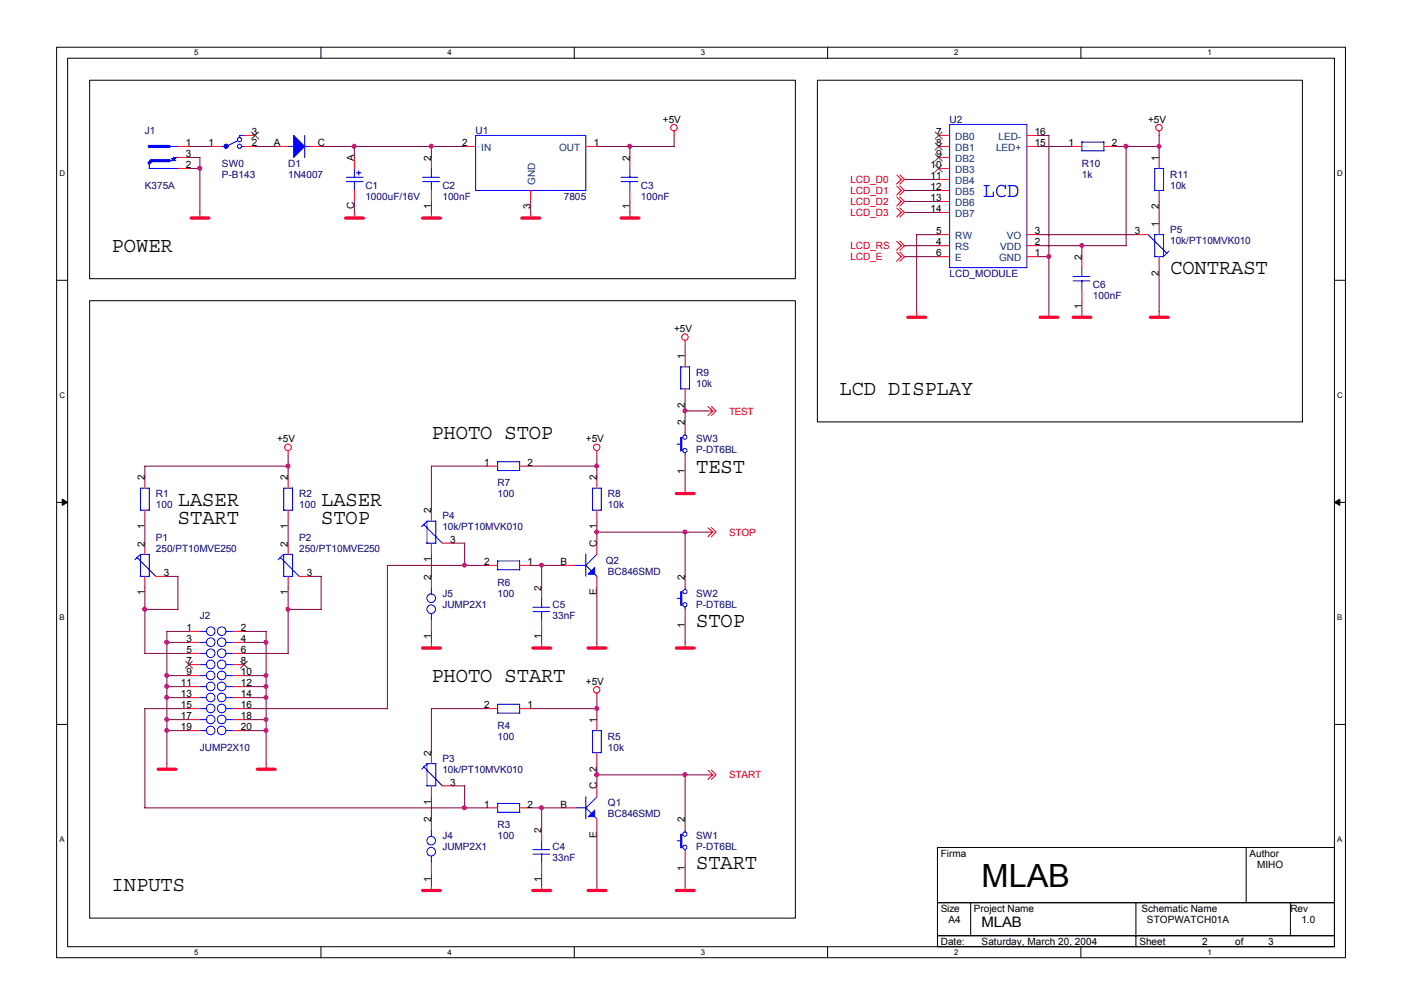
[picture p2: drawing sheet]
<svg xmlns="http://www.w3.org/2000/svg" width="297mm" height="210mm" viewBox="0 0 297 210" stroke-linecap="round" stroke-linejoin="round" font-family="sans-serif">
<path d="M12 10h272.6v192.6h-272.6zM14.3 12.3h268v188h-268z" fill="none" stroke="#000" stroke-width=".21"/>
<g fill="#fff">
<path d="M41.1 10.2h.9v1.9h-.9z"/>
<path d="M41.1 200.6h.9v1.8h-.9z"/>
</g>
<path d="M67.9 10v2.3M67.9 200.3v2.3" fill="none" stroke="#000" stroke-width=".21"/>
<g fill="#fff">
<path d="M94.7 10.2h.9v1.9h-.9z"/>
<path d="M94.7 200.6h.9v1.8h-.9z"/>
</g>
<path d="M121.5 10v2.3M121.5 200.3v2.3" fill="none" stroke="#000" stroke-width=".21"/>
<g fill="#fff">
<path d="M148.3 10.2h.9v1.9h-.9z"/>
<path d="M148.3 200.6h.9v1.8h-.9z"/>
</g>
<path d="M175.1 10v2.3M175.1 200.3v2.3" fill="none" stroke="#000" stroke-width=".21"/>
<g fill="#fff">
<path d="M201.9 10.2h.9v1.9h-.9z"/>
<path d="M201.9 200.6h.9v1.8h-.9z"/>
</g>
<path d="M228.7 10v2.3M228.7 200.3v2.3" fill="none" stroke="#000" stroke-width=".21"/>
<g fill="#fff">
<path d="M255.5 10.2h.9v1.9h-.9z"/>
<path d="M255.5 200.6h.9v1.8h-.9z"/>
<path d="M12.6 35.8h1.2v1.9h-1.2z"/>
<path d="M282.9 35.8h1.2v1.9h-1.2z"/>
<path d="M12.6 82.8h1.2v1.9h-1.2z"/>
<path d="M282.9 82.8h1.2v1.9h-1.2z"/>
</g>
<path d="M12 59.3h2.3M282.3 59.3h2.3" fill="none" stroke="#000" stroke-width=".21"/>
<g fill="#fff">
<path d="M12.6 129.8h1.1v1.9h-1.1z"/>
<path d="M282.9 129.8h1.1v1.9h-1.1z"/>
</g>
<path d="M12 106.3h2.3M282.3 106.3h2.3" fill="none" stroke="#000" stroke-width=".21"/>
<g fill="#000" stroke="#000" stroke-width=".21">
<path d="M13.2 105.6l1.1 .7-1.1 .6z" fill-rule="evenodd"/>
<path d="M282.3 106.3l1.2-.7v1.3z" fill-rule="evenodd"/>
</g>
<g fill="#fff">
<path d="M12.6 176.8h1.1v1.8h-1.1z"/>
<path d="M282.9 176.8h1.1v1.8h-1.1z"/>
</g>
<path d="M19 17h149.3v42h-149.3zM172.9 17h102.6v72.3h-102.6zM19 63.6h149.3v130.7h-149.3zM12 153.3h2.3M282.3 153.3h2.3M198.3 179.3h84v11.7h-84zM263.7 179.3v11.8M198.3 191h84v7h-84zM198.3 198h84v2.3h-84zM205.4 191v7M240.3 191v9.4M273 191v7" fill="none" stroke="#000" stroke-width=".21"/>
<g fill="none" stroke="#f00" stroke-width=".21">
<path d="M37.6 31h2.4M37.6 35.6h2.4M37.6 33.3h2.4M44.6 31h2.3M51.6 31h2.4M51.6 28.7h2.4M58.6 31h2.4M65.6 31h2.3M75 33.3v2.3M91.3 33.3v2.3M98.3 31h2.3M124 31h2.3"/>
<path d="M133.3 33.3v2.3M142.6 27.7v1M189.7 37l1 1M189.7 39.4l1 .9M190.4 37l.9 1M190.4 39.3l.9 1M190.7 38l-1 .9M191.3 38l-.9 .9M191.3 38h.3M198.6 38h2.3M198.6 31h2.3M198.6 35.6h2.3"/>
<path d="M198.6 33.3h2.3M198.6 28.7h2.3M217.3 31h2.3M217.3 28.7h2.3M226.6 31h2.3M233.6 31h2.3M245.2 27.7v1M245.2 33.3v2.3M42.3 45v1.2M75 40.3v2.3M75 45v1.2M91.3 40.3v2.3"/>
<path d="M91.3 45v1.2M112.3 40.3v2.3M112.3 45v1.2M133.3 40.3v2.3M133.3 45v1.2M189.7 41.7l1 1M189.7 44l1 1M189.7 51.1l1 .9M189.7 53.4l1 1M190.4 41.7l.9 .9M190.4 44l.9 1M190.4 51l.9 1"/>
<path d="M190.4 53.3l.9 1M190.7 40.3l-1 1M190.7 42.6l-1 1M190.7 45l-1 .9M190.7 52l-1 1M190.7 54.3l-1 1M191.3 40.3l-.9 1M191.3 40.3h.3M191.3 42.6l-.9 1M191.3 42.6h.3M191.3 45l-.9 .9M191.3 45h.3"/>
<path d="M191.3 52l-.9 1M191.3 52h.3M191.3 54.3l-.9 1M191.3 54.3h.3M198.6 40.3h2.3M198.6 42.6h2.3M198.6 45h2.3M198.6 52h2.3M198.6 54.3h2.3M198.6 49.7h2.3M217.3 52h2.3M217.3 54.3h2.3"/>
<path d="M217.3 49.7h2.3M228.9 54.3v2.3M240.6 49.7h2.3M245.2 40.3v2.3M245.2 47.3v2.4M245.2 54.3v2.3M144.9 72v1M144.9 75.3v2.3M193.9 66v1.2M221.9 66v1.2M228.9 61.3v2.3M228.9 66v1.2"/>
<path d="M245.2 66v1.2M61 95.3v1M103 98.6h2.3M109.9 98.6h2.4M126.3 95.3v1M144.9 82.3v2.3M144.9 89.3v2.3M144.9 96.3v2.3M149.6 87h1.2M149.8 86l1 1M150.5 86l1 1-1 .9M150.7 87l-.9 .9"/>
<path d="M30.6 101v2.3M30.6 107.9v2.4M30.6 114.9v2.4M61 101v2.3M61 107.9v2.4M61 114.9v2.4M91.3 107.9v2.4M91.3 114.9v2.4M93.6 114.9h2.4M103 119.6h2.3M109.9 119.6h2.4M119.3 119.6h2.3"/>
<path d="M126.3 101v2.3M126.3 107.9v2.4M126.3 114.9v2.4M144.9 103.3v1.2M149.6 112.6h1.2M149.8 111.7l1 .9M150.5 111.6l1 1-1 1M150.7 112.6l-.9 1M30.6 122v2.3M33 122h2.3M40 133.6h2.3M40 135.9h2.3"/>
<path d="M40 138.3h2.3M49.3 133.6h2.3M49.3 135.9h2.3M49.3 138.3h2.3M61 122v2.3M63.3 122h2.3M91.3 122v2.3M91.3 131.3v2.3M91.3 135.9v1.3M114.6 124.3v2.3M114.6 131.3v2.3M114.6 135.9v1.3"/>
<path d="M126.3 122v2.3M126.3 135.9v1.3M144.9 122v2.3M144.9 128.9v2.4M144.9 135.9v1.3M40 140.6h2.3M40 143h2.3M40 145.3h2.3M40 147.6h2.3M40 149.9h2.3M40 152.3h2.3M40 154.6h2.3"/>
<path d="M49.3 140.6h2.3M49.3 143h2.3M49.3 145.3h2.3M49.3 147.6h2.3M49.3 149.9h2.3M49.3 152.3h2.3M49.3 154.6h2.3M91.3 159.3v2.3M103 149.9h2.3M109.9 149.9h2.4M126.3 146.6v1M126.3 152.3v2.3"/>
<path d="M126.3 159.3v2.3M35.3 161.6v1.2M56.3 161.6v1.2M91.3 166.3v2.3M91.3 173.3v2.3M93.6 166.3h2.4M103 170.9h2.3M109.9 170.9h2.4M114.6 175.6v2.3M119.3 170.9h2.3M126.3 166.3v2.3M126.3 173.3v2.3"/>
<path d="M144.9 173.3v2.3M149.6 164h1.2M149.8 163l1 1M150.5 162.9l1 1.1-1 .9M150.7 164l-.9 .9M91.3 182.6v2.3M91.3 187.3v1.2M114.6 182.6v2.3M114.6 187.3v1.2M126.3 187.3v1.2M144.9 180.3v2.3M144.9 187.3v1.2"/>
<circle cx="142.6" cy="27" r=".68"/>
<circle cx="245.2" cy="27" r=".68"/>
<circle cx="144.9" cy="71.3" r=".68"/>
<circle cx="60.9" cy="94.7" r=".69"/>
<circle cx="126.2" cy="94.7" r=".68"/>
<circle cx="126.2" cy="146" r=".68"/>
</g>
<g fill="none" stroke="#f00" stroke-width=".68">
<path d="M40.4 46.1h3.8M73.1 46.1h3.8M89.4 46.1h3.8M110.4 46.1h3.8M131.4 46.1h3.8M192.1 67.1h3.7M220 67.1h3.8M227 67.1h3.8M243.4 67.1h3.7M143.1 104.4h3.8M89.4 137.1h3.8M112.7 137.1h3.8"/>
<path d="M124.4 137.1h3.8M143.1 137.1h3.8M33.4 162.8h3.8M54.4 162.8h3.8M89.4 188.4h3.8M112.7 188.4h3.8M124.4 188.4h3.8M143.1 188.4h3.8"/>
</g>
<g fill="none" stroke="#00f" stroke-width=".21">
<path d="M31.6 34.4v1.2h6.1M35.8 34h1.4M35.9 31h1.7M36.7 33.3h1M36.7 33.3v.5M46.9 31h.5M50.3 29.8l-2.4 1.2M50.7 28.7h.9M50.7 28.6v.5M51.1 31h.5M61 31h1.2M64.5 28.7v4.7"/>
<path d="M64.5 31h1.2M73.3 37.5h3.5M73.3 38.4h3.5M75 35.6v1.9M75 38.4v1.9M75.4 36.6h1M75.9 36.1v1M89.4 37.5h3.6M89.4 38.4h3.6M91.3 35.6v1.9M91.3 38.4v1.9M100.6 28.7h23.4v11.6h-23.4z"/>
<path d="M131.4 37.5h3.6M131.4 38.4h3.6M133.3 35.6v1.9M133.3 38.4v1.9M200.9 26.3h16.4v30.3h-16.4zM228.9 30.1h4.7M228.9 30v1.9h4.7v-1.9M246.2 35.6v4.7M246.2 35.6h-1.9v4.7M227 59.4h3.6M227 58.5h3.6M228.9 56.6v1.9"/>
<path d="M228.9 59.4v1.9M242.9 49.7l4 3.9M244.3 54.3h1.9M244.3 40.3h1.9M246.2 49.6v4.7M246.2 49.7h-1.9v4.7M247.3 53.1l-1 1M145.9 77.6v4.7M145.9 77.6h-1.9v4.7M105.2 97.7h4.7M105.3 97.7v1.9h4.7l-.1-1.9M143.3 94h.7"/>
<path d="M144 82.3h1.9M144.9 91.6v.5M144.9 95.8v.6M29 117.9l4 4.1M29.5 117.5l-1 .9M29.7 117.3h1.9M29.7 103.3h1.9M29.7 103.3v4.7M29.7 117.3v4.7M31.6 117.3v4.7h-1.9M31.6 103.3v4.6h-1.9M59.3 117.9l4 4.1"/>
<path d="M59.8 117.5l-1 .9M60 117.3h1.9M60 103.3h1.9M60 103.3v4.7M60 117.3v4.7M61.9 117.3v4.7h-1.9M61.9 103.3v4.6h-1.9M89.6 111l4 3.9M90.2 110.5l-1 1M90.3 110.3h1.9M90.3 110.3v4.7M92.2 110.2v4.7h-1.9"/>
<path d="M105.2 118.7h4.7v1.9M105.3 118.7v1.9M121.6 119.6h2.4l1.1 1.2M124 117.3v4.7M125.3 103.3h1.9M125.3 103.3v4.7M126.3 117.3l-2.4 2.4M127.2 103.3v4.6h-1.9M42.2 133.6h1.5M42.2 135.9h1.5M42.2 138.3h1.5M47.8 133.6h1.5"/>
<path d="M47.8 135.9h1.5M47.8 138.3h1.5M91.3 124.3v1.4M91.3 129.9v1.4M105.3 120.6h4.7M112.7 129.4h3.6M112.7 128.5h3.6M114.6 126.6v1.9M114.6 129.4v1.9M125.8 121.5l.5 .5M143.3 126.6h.7M144.9 124.2v.6"/>
<path d="M144.9 128.5v.5M42.2 140.6h1.5M42.2 143h1.5M42.2 145.3h1.5M42.2 147.6h1.5M42.2 149.9h1.5M42.2 152.3h1.5M42.2 154.6h1.5M47.8 140.6h1.5M47.8 143h1.5M47.8 145.3h1.5M47.8 147.6h1.5"/>
<path d="M47.8 149.9h1.5M47.8 152.3h1.5M47.8 154.6h1.5M105.2 149h4.7l.1 1.9h-4.7v-1.9M125.3 159.3h2M127.2 154.6v4.7M127.3 154.6h-2v4.7M89.6 162.3l4 4M90.2 161.8l-1 1M90.3 161.6h1.9M90.3 161.6v4.7M91.3 175.6v1.4"/>
<path d="M92.2 161.5v4.8h-1.9M105.3 170v1.9h4.7l-.1-1.9h-4.7M112.7 179.8h3.6M114.6 177.9v1.9M121.6 170.9h2.4l1.1 1.2M124 168.6v4.7M125.8 172.8l.5 .5M126.3 168.6l-2.4 2.4M143.3 177.9h.7M144.9 175.6v.5M144.9 179.8v.5M91.3 181.2v1.4"/>
<path d="M112.7 180.7h3.6M114.6 180.7v1.9"/>
<circle cx="50.7" cy="30.9" r=".44"/>
<circle cx="50.7" cy="29.5" r=".44"/>
<circle cx="144.9" cy="92.5" r=".44"/>
<circle cx="144.9" cy="95.3" r=".44"/>
<circle cx="44.6" cy="135.9" r=".91"/>
<circle cx="44.6" cy="133.6" r=".91"/>
<circle cx="44.6" cy="138.2" r=".91"/>
<circle cx="46.9" cy="133.6" r=".91"/>
<circle cx="46.9" cy="135.9" r=".91"/>
<circle cx="46.9" cy="138.2" r=".91"/>
<circle cx="91.2" cy="128.9" r=".91"/>
<circle cx="91.2" cy="126.6" r=".91"/>
<circle cx="144.9" cy="128" r=".44"/>
<circle cx="144.9" cy="125.2" r=".44"/>
<circle cx="44.6" cy="140.6" r=".92"/>
<circle cx="44.6" cy="149.9" r=".91"/>
<circle cx="44.6" cy="147.6" r=".91"/>
<circle cx="44.6" cy="152.2" r=".91"/>
<circle cx="44.6" cy="154.6" r=".91"/>
<circle cx="44.6" cy="142.9" r=".91"/>
<circle cx="44.6" cy="145.2" r=".91"/>
<circle cx="46.9" cy="140.6" r=".92"/>
<circle cx="46.9" cy="149.9" r=".91"/>
<circle cx="46.9" cy="147.6" r=".91"/>
<circle cx="46.9" cy="152.2" r=".91"/>
<circle cx="46.9" cy="142.9" r=".91"/>
<circle cx="46.9" cy="154.6" r=".91"/>
<circle cx="46.9" cy="145.2" r=".91"/>
<circle cx="91.2" cy="177.9" r=".91"/>
<circle cx="144.9" cy="176.5" r=".44"/>
<circle cx="144.9" cy="179.3" r=".44"/>
<circle cx="91.2" cy="180.2" r=".91"/>
</g>
<g fill="none" stroke="#804000" stroke-width=".21">
<path d="M53.3 27.9l1.4 1.5M54.7 27.9l-1.5 1.5M197.9 27.9l1.4 1.5M197.9 30.3l1.4 1.4M197.9 32.6l1.4 1.5M197.9 34.9l1.4 1.5M199.3 27.9l-1.5 1.5M199.3 30.3l-1.5 1.4M199.3 32.6l-1.5 1.5M199.3 34.9l-1.5 1.5M39.2 139.9l1.5 1.5M40.7 139.9l-1.5 1.5"/>
<path d="M50.9 139.9l1.5 1.5M52.4 139.9l-1.5 1.5"/>
</g>
<g fill="#00f" stroke="#00f" stroke-width=".21">
<path d="M62.1 28.7l2.4 2.3-2.4 2.3z" fill-rule="evenodd"/>
<path d="M36.2 33.5h1l-.5 .5z" fill-rule="evenodd"/>
<path d="M124.4 121.5l1.4-1.4v1.4z" fill-rule="evenodd"/>
<path d="M124.4 172.8l1.4-1.4v1.4z" fill-rule="evenodd"/>
</g>
<path d="M31.6 31h4.2M35.8 34h-3.8l-.5 .5" fill="none" stroke="#00f" stroke-width=".68"/>
<g fill="#00f" stroke="#00f" stroke-width=".21">
<path d="M144 176.5h.3v2.9h-.3z"/>
<path d="M144 125.2h.3v2.9h-.3z"/>
<path d="M144 92.5h.3v2.9h-.3z"/>
<circle cx="47.8" cy="30.9" r=".44"/>
</g>
<g fill="none" stroke="#800040" stroke-width=".21">
<path d="M40 31h4.7M40 35.6h2.3M40 33.3h2.3v11.7M54 31h4.7M67.9 31h30.4M75 31v2.4M91.3 31v2.4M126.3 31h16.4M133.3 31v2.4M142.6 28.7v2.3M191.6 38h7M219.6 28.7h2.3v37.3"/>
<path d="M219.6 31h7M235.9 31h9.4M238.3 31v21M245.2 28.7v4.7M75 42.6v2.4M91.3 42.6v2.4M112.3 42.6v2.4M133.3 42.6v2.4M191.6 40.3h7M191.6 42.6h7M191.6 45h7M191.6 52h7"/>
<path d="M191.6 54.3h7M198.6 49.7h-4.7v16.3M219.6 52h18.7M219.6 54.3h2.4M219.6 49.7h21M228.9 52v2.4M245.2 42.6v4.8M245.2 56.6v9.4M144.9 73v2.4M228.9 63.6v2.4M61 96.3v4.7M61 98.6h-30.4v2.4"/>
<path d="M103 98.6h-11.7v9.4M112.3 98.6h14M126.3 96.3v4.7M144.9 84.6v4.7M144.9 98.6v4.7M144.9 87h4.7M30.6 110.3v4.7M61 110.3v4.7M91.3 117.3v4.7M96 114.9h2.3M98.3 114.9v4.8M103 119.6h-21v30.4"/>
<path d="M112.3 119.6h7M114.6 119.6v4.7M126.3 110.3v4.7M126.3 112.6h23.3M144.9 112.6v9.4M30.6 138.3h9.4M30.6 124.3v14M30.6 128.9h7.1M35.3 122h2.4l-.1 7M35.3 135.9h4.7M40 133.6h-4.7v28M51.6 138.3h9.4"/>
<path d="M51.6 133.6h4.7v28M51.6 135.9h4.7M61 124.3v14M61 128.9h7M65.6 122h2.4l-.1 7M91.3 133.6v2.4M114.6 133.6v2.4M126.3 124.3v11.7M144.9 131.3v4.7M35.3 143h4.7M35.3 145.3h4.7M35.3 147.6h4.7"/>
<path d="M35.3 154.6h4.7M35.3 152.3h4.7M40 149.9h-9.4v21.1M51.6 143h4.7M51.6 145.3h4.7M51.6 147.6h4.7M51.6 154.6h4.7M51.6 152.3h4.7M51.6 149.9h30.4M103 149.9h-11.7v9.4M112.3 149.9h14M126.3 147.6v4.7"/>
<path d="M30.6 170.9h72.4M91.3 168.6v4.7M96 166.3h2.3M98.3 166.3v4.7M112.3 170.9h7M114.6 170.9v4.7M126.3 161.6v4.7M126.3 175.6v11.7M126.3 164h23.3M144.9 164v9.3M91.3 184.9v2.4M114.6 184.9v2.4"/>
<path d="M144.9 182.6v4.7"/>
</g>
<g fill="#f0f" stroke="#f0f" stroke-width=".21">
<circle cx="60.9" cy="128.9" r=".44"/>
<circle cx="30.6" cy="128.9" r=".44"/>
<circle cx="35.3" cy="145.2" r=".44"/>
<circle cx="56.3" cy="145.2" r=".44"/>
<circle cx="98.3" cy="170.9" r=".44"/>
<circle cx="114.6" cy="170.9" r=".44"/>
<circle cx="126.2" cy="98.6" r=".44"/>
<circle cx="98.3" cy="119.6" r=".44"/>
<circle cx="114.6" cy="119.6" r=".44"/>
<circle cx="60.9" cy="98.6" r=".44"/>
<circle cx="126.2" cy="149.9" r=".44"/>
<circle cx="126.2" cy="163.9" r=".46"/>
<circle cx="144.9" cy="163.9" r=".46"/>
<circle cx="144.9" cy="86.9" r=".44"/>
<circle cx="144.9" cy="112.6" r=".44"/>
<circle cx="126.2" cy="112.6" r=".44"/>
<circle cx="228.9" cy="51.9" r=".44"/>
<circle cx="35.3" cy="152.2" r=".44"/>
<circle cx="35.3" cy="154.6" r=".44"/>
<circle cx="56.3" cy="152.2" r=".44"/>
<circle cx="221.9" cy="54.3" r=".44"/>
<circle cx="56.3" cy="135.9" r=".44"/>
<circle cx="35.3" cy="142.9" r=".44"/>
<circle cx="35.3" cy="147.6" r=".44"/>
<circle cx="35.3" cy="135.9" r=".44"/>
<circle cx="56.3" cy="147.6" r=".44"/>
<circle cx="56.3" cy="154.6" r=".44"/>
<circle cx="245.2" cy="30.9" r=".44"/>
<circle cx="238.2" cy="30.9" r=".44"/>
<circle cx="56.3" cy="142.9" r=".44"/>
<circle cx="74.9" cy="30.9" r=".44"/>
<circle cx="42.2" cy="35.6" r=".44"/>
<circle cx="91.2" cy="30.9" r=".44"/>
<circle cx="133.2" cy="30.9" r=".44"/>
</g>
<text font-size="6.8" x="207.7" y="187.8">MLAB</text>
<text font-size="4.4" fill="#00f" x="207.9" y="41.7">LCD</text>
<g font-size="4.4">
<text x="23.6" y="53.3">POWER</text>
<text x="247.6" y="58">CONTRAST</text>
<text x="177.6" y="83.7">LCD DISPLAY</text>
<text x="91.3" y="93">PHOTO STOP</text>
<text x="147.3" y="100">TEST</text>
<text x="37.6" y="107">LASER</text>
<text x="67.9" y="107">LASER</text>
<text x="37.6" y="110.8">START</text>
<text x="67.9" y="110.8">STOP</text>
<text x="147.3" y="132.6">STOP</text>
<text x="91.3" y="144.3">PHOTO START</text>
<text x="147.3" y="183.9">START</text>
<text x="23.6" y="188.6">INPUTS</text>
</g>
<text font-size="3" x="207.7" y="196.1">MLAB</text>
<g font-size="2.1" fill="#000080">
<text x="30.6" y="28.3">J1</text>
<text x="100.6" y="28.3">U1</text>
<text x="200.9" y="26">U2</text>
<text x="46.9" y="35.3">SW0</text>
<text x="61" y="35.3">D1</text>
<text x="228.9" y="35.3">R10</text>
<text x="30.6" y="39.9">K375A</text>
<text x="46.9" y="37.6">P-B143</text>
<text x="61" y="37.6">1N4007</text>
<text x="77.3" y="39.9">C1</text>
<text x="93.6" y="39.9">C2</text>
<text x="135.6" y="39.9">C3</text>
<text x="228.9" y="37.6">1k</text>
<text x="247.6" y="37.6">R11</text>
<text x="247.6" y="39.9">10k</text>
<text x="77.3" y="42.2">1000uF/16V</text>
<text x="93.6" y="42.2">100nF</text>
<text x="119.3" y="42.2">7805</text>
<text x="135.6" y="42.2">100nF</text>
<text x="247.6" y="49.3">P5</text>
<text x="247.6" y="51.6">10k/PT10MVK010</text>
<text x="200.9" y="58.6">LCD_MODULE</text>
<text x="231.2" y="60.9">C6</text>
<text x="231.2" y="63.2">100nF</text>
<text x="147.3" y="79.6">R9</text>
<text x="147.3" y="81.9">10k</text>
<text x="147.3" y="93.6">SW3</text>
<text x="147.3" y="95.9">P-DT6BL</text>
<text x="33" y="105.2">R1</text>
<text x="33" y="107.6">100</text>
<text x="63.3" y="105.2">R2</text>
<text x="63.3" y="107.6">100</text>
<text x="105.3" y="102.9">R7</text>
<text x="105.3" y="105.2">100</text>
<text x="128.6" y="105.2">R8</text>
<text x="128.6" y="107.6">10k</text>
<text x="93.6" y="109.9">P4</text>
<text x="93.6" y="112.2">10k/PT10MVK010</text>
<text x="33" y="114.6">P1</text>
<text x="33" y="116.9">250/PT10MVE250</text>
<text x="63.3" y="114.6">P2</text>
<text x="63.3" y="116.9">250/PT10MVE250</text>
<text x="128.1" y="119.3">Q2</text>
<text x="105.3" y="123.9">R6</text>
<text x="128.6" y="121.6">BC846SMD</text>
<text x="42.3" y="130.9">J2</text>
<text x="93.6" y="126.2">J5</text>
<text x="93.6" y="128.6">JUMP2X1</text>
<text x="105.3" y="126.2">100</text>
<text x="116.9" y="128.6">C5</text>
<text x="116.9" y="130.9">33nF</text>
<text x="147.3" y="126.2">SW2</text>
<text x="147.3" y="128.6">P-DT6BL</text>
<text x="105.3" y="154.2">R4</text>
<text x="42.3" y="158.9">JUMP2X10</text>
<text x="93.6" y="161.2">P3</text>
<text x="105.3" y="156.5">100</text>
<text x="128.6" y="156.5">R5</text>
<text x="128.6" y="158.9">10k</text>
<text x="93.6" y="163.5">10k/PT10MVK010</text>
<text x="128.6" y="170.6">Q1</text>
<text x="128.6" y="172.9">BC846SMD</text>
<text x="93.6" y="177.5">J4</text>
<text x="93.6" y="179.9">JUMP2X1</text>
<text x="105.3" y="175.2">R3</text>
<text x="105.3" y="177.5">100</text>
<text x="116.9" y="179.9">C4</text>
<text x="147.3" y="177.5">SW1</text>
<text x="147.3" y="179.9">P-DT6BL</text>
<text x="116.9" y="182.2">33nF</text>
</g>
<g font-size="2.1">
<text x="53.3" y="28.6">3</text>
<text x="140.3" y="26">+5V</text>
<text x="198.1" y="28.6">7</text>
<text x="218.9" y="28.6">16</text>
<text x="242.9" y="26">+5V</text>
<text x="39.3" y="30.9">1</text>
<text x="39.3" y="35.6">2</text>
<text x="39.3" y="33.3">3</text>
<text x="44.1" y="30.9">1</text>
<text x="53.3" y="30.9">2</text>
<text x="57.9" y="30.9">A</text>
<text x="67.3" y="30.9">C</text>
<text x="74.9" y="34" transform="rotate(-90 74.9 34)">A</text>
<text x="91.2" y="34" transform="rotate(-90 91.2 34)">2</text>
<text x="97.8" y="30.9">2</text>
<text x="125.6" y="30.9">1</text>
<text x="133.2" y="34" transform="rotate(-90 133.2 34)">2</text>
<text x="196.9" y="35.6">10</text>
<text x="198.1" y="30.9">8</text>
<text x="198.1" y="33.3">9</text>
<text x="218.9" y="30.9">15</text>
<text x="226.1" y="30.9">1</text>
<text x="235.2" y="30.9">2</text>
<text x="245.2" y="34" transform="rotate(-90 245.2 34)">1</text>
<text x="196.9" y="37.9">11</text>
<text x="196.9" y="40.3">12</text>
<text x="74.9" y="44.3" transform="rotate(-90 74.9 44.3)">C</text>
<text x="91.2" y="44.3" transform="rotate(-90 91.2 44.3)">1</text>
<text x="112.2" y="44.3" transform="rotate(-90 112.2 44.3)">3</text>
<text x="133.2" y="44.3" transform="rotate(-90 133.2 44.3)">1</text>
<text x="196.9" y="42.6">13</text>
<text x="196.9" y="44.9">14</text>
<text x="245.2" y="44.3" transform="rotate(-90 245.2 44.3)">2</text>
<text x="198.1" y="51.9">4</text>
<text x="198.1" y="49.6">5</text>
<text x="218.9" y="51.9">2</text>
<text x="218.9" y="49.6">3</text>
<text x="240.1" y="49.6">3</text>
<text x="245.2" y="48" transform="rotate(-90 245.2 48)">1</text>
<text x="198.1" y="54.3">6</text>
<text x="218.9" y="54.3">1</text>
<text x="228.9" y="55" transform="rotate(-90 228.9 55)">2</text>
<text x="245.2" y="58.3" transform="rotate(-90 245.2 58.3)">2</text>
<text x="228.9" y="65.3" transform="rotate(-90 228.9 65.3)">1</text>
<text x="142.6" y="70.2">+5V</text>
<text x="144.9" y="76" transform="rotate(-90 144.9 76)">1</text>
<text x="144.9" y="90" transform="rotate(-90 144.9 90)">2</text>
<text x="144.9" y="86.3" transform="rotate(-90 144.9 86.3)">2</text>
<text x="58.6" y="93.6">+5V</text>
<text x="124" y="93.6">+5V</text>
<text x="30.6" y="101.6" transform="rotate(-90 30.6 101.6)">2</text>
<text x="60.9" y="101.6" transform="rotate(-90 60.9 101.6)">2</text>
<text x="102.4" y="98.6">1</text>
<text x="111.6" y="98.6">2</text>
<text x="126.2" y="101.6" transform="rotate(-90 126.2 101.6)">2</text>
<text x="144.9" y="100.3" transform="rotate(-90 144.9 100.3)">1</text>
<text x="30.6" y="112" transform="rotate(-90 30.6 112)">1</text>
<text x="60.9" y="112" transform="rotate(-90 60.9 112)">1</text>
<text x="91.2" y="108.6" transform="rotate(-90 91.2 108.6)">2</text>
<text x="126.2" y="112" transform="rotate(-90 126.2 112)">1</text>
<text x="30.6" y="115.7" transform="rotate(-90 30.6 115.7)">2</text>
<text x="60.9" y="115.7" transform="rotate(-90 60.9 115.7)">2</text>
<text x="91.2" y="119" transform="rotate(-90 91.2 119)">1</text>
<text x="95.2" y="114.9">3</text>
<text x="102.4" y="119.6">2</text>
<text x="111.6" y="119.6">1</text>
<text x="118.6" y="119.6">B</text>
<text x="126.2" y="115.7" transform="rotate(-90 126.2 115.7)">C</text>
<text x="30.6" y="126" transform="rotate(-90 30.6 126)">1</text>
<text x="34.6" y="121.9">3</text>
<text x="60.9" y="126" transform="rotate(-90 60.9 126)">1</text>
<text x="64.9" y="121.9">3</text>
<text x="91.2" y="122.6" transform="rotate(-90 91.2 122.6)">2</text>
<text x="114.6" y="125" transform="rotate(-90 114.6 125)">2</text>
<text x="126.2" y="126" transform="rotate(-90 126.2 126)">E</text>
<text x="144.9" y="122.6" transform="rotate(-90 144.9 122.6)">2</text>
<text x="39.5" y="133.6">1</text>
<text x="39.5" y="135.9">3</text>
<text x="51" y="133.6">2</text>
<text x="51" y="135.9">4</text>
<text x="91.2" y="135.3" transform="rotate(-90 91.2 135.3)">1</text>
<text x="114.6" y="135.3" transform="rotate(-90 114.6 135.3)">1</text>
<text x="144.9" y="133" transform="rotate(-90 144.9 133)">1</text>
<text x="39.5" y="138.2">5</text>
<text x="39.5" y="140.6">7</text>
<text x="39.5" y="142.9">9</text>
<text x="51" y="138.2">6</text>
<text x="51" y="140.6">8</text>
<text x="51" y="142.9">10</text>
<text x="38.3" y="145.2">11</text>
<text x="38.3" y="147.6">13</text>
<text x="38.3" y="149.9">15</text>
<text x="51" y="145.2">12</text>
<text x="51" y="147.6">14</text>
<text x="51" y="149.9">16</text>
<text x="102.4" y="149.9">2</text>
<text x="111.6" y="149.9">1</text>
<text x="124" y="144.9">+5V</text>
<text x="38.3" y="152.2">17</text>
<text x="38.3" y="154.6">19</text>
<text x="51" y="152.2">18</text>
<text x="51" y="154.6">20</text>
<text x="126.2" y="153" transform="rotate(-90 126.2 153)">1</text>
<text x="91.2" y="159.9" transform="rotate(-90 91.2 159.9)">2</text>
<text x="95.2" y="166.2">3</text>
<text x="126.2" y="167" transform="rotate(-90 126.2 167)">C</text>
<text x="126.2" y="163.3" transform="rotate(-90 126.2 163.3)">2</text>
<text x="91.2" y="173.9" transform="rotate(-90 91.2 173.9)">2</text>
<text x="91.2" y="170.3" transform="rotate(-90 91.2 170.3)">1</text>
<text x="102.4" y="170.9">1</text>
<text x="111.6" y="170.9">2</text>
<text x="118.6" y="170.9">B</text>
<text x="144.9" y="173.9" transform="rotate(-90 144.9 173.9)">2</text>
<text x="114.6" y="176.3" transform="rotate(-90 114.6 176.3)">2</text>
<text x="126.2" y="177.3" transform="rotate(-90 126.2 177.3)">E</text>
<text x="144.9" y="184.3" transform="rotate(-90 144.9 184.3)">1</text>
<text x="199.1" y="181.3">Firma</text>
<text x="264.4" y="181.3">Author</text>
<text x="266" y="183.6">MIHO</text>
<text x="91.2" y="186.6" transform="rotate(-90 91.2 186.6)">1</text>
<text x="114.6" y="186.6" transform="rotate(-90 114.6 186.6)">1</text>
<text x="199.1" y="193">Size</text>
<text x="200.7" y="195.3">A4</text>
<text x="206" y="193">Project Name</text>
<text x="241.5" y="193">Schematic Name</text>
<text x="242.7" y="195.3">STOPWATCH01A</text>
<text x="273" y="193">Rev</text>
<text x="275.3" y="195.3">1.0</text>
<text x="199.1" y="199.9">Date:</text>
<text x="207.7" y="199.9">Saturday, March 20, 2004</text>
<text x="241" y="199.9">Sheet</text>
<text x="254.3" y="199.9">2</text>
<text x="261.3" y="199.9">of</text>
<text x="268.3" y="199.9">3</text>
</g>
<g font-size="2.1" fill="#004080">
<text x="202.1" y="29.6">DB0</text>
<text x="211.2" y="29.6">LED-</text>
<text x="101.8" y="32">IN</text>
<text x="118.3" y="32">OUT</text>
<text x="202.1" y="32">DB1</text>
<text x="202.1" y="34.3">DB2</text>
<text x="210.7" y="32">LED+</text>
<text x="113.2" y="39.1" transform="rotate(-90 113.2 39.1)">GND</text>
<text x="202.1" y="36.6">DB3</text>
<text x="202.1" y="38.9">DB4</text>
<text x="202.1" y="41.3">DB5</text>
<text x="202.1" y="43.6">DB6</text>
<text x="202.1" y="45.9">DB7</text>
<text x="202.1" y="53">RS</text>
<text x="202.1" y="50.6">RW</text>
<text x="211.6" y="53">VDD</text>
<text x="213" y="50.6">VO</text>
<text x="202.1" y="55.3">E</text>
<text x="211.4" y="55.3">GND</text>
</g>
<g font-size="2.1" fill="#f00">
<text x="179.9" y="38.8">LCD_D0</text>
<text x="179.9" y="41.1">LCD_D1</text>
<text x="179.9" y="43.4">LCD_D2</text>
<text x="179.9" y="45.8">LCD_D3</text>
<text x="179.9" y="52.7">LCD_RS</text>
<text x="179.9" y="55.1">LCD_E</text>
<text x="154.3" y="87.8">TEST</text>
<text x="154.3" y="113.4">STOP</text>
<text x="154.3" y="164.7">START</text>
</g>
<g font-size="1.7">
<text x="41.1" y="11.7">5</text>
<text x="94.7" y="11.7">4</text>
<text x="148.3" y="11.7">3</text>
<text x="201.9" y="11.7">2</text>
<text x="255.5" y="11.7">1</text>
<text x="12.6" y="37.3">D</text>
<text x="282.9" y="37.3">D</text>
<text x="12.6" y="84.3">C</text>
<text x="282.9" y="84.3">C</text>
<text x="12.6" y="131.3">B</text>
<text x="282.9" y="131.3">B</text>
<text x="12.6" y="178.3">A</text>
<text x="282.9" y="178.3">A</text>
<text x="41.1" y="202.1">5</text>
<text x="94.7" y="202.1">4</text>
<text x="148.3" y="202.1">3</text>
<text x="201.9" y="202.1">2</text>
<text x="255.5" y="202.1">1</text>
</g>
</svg>
